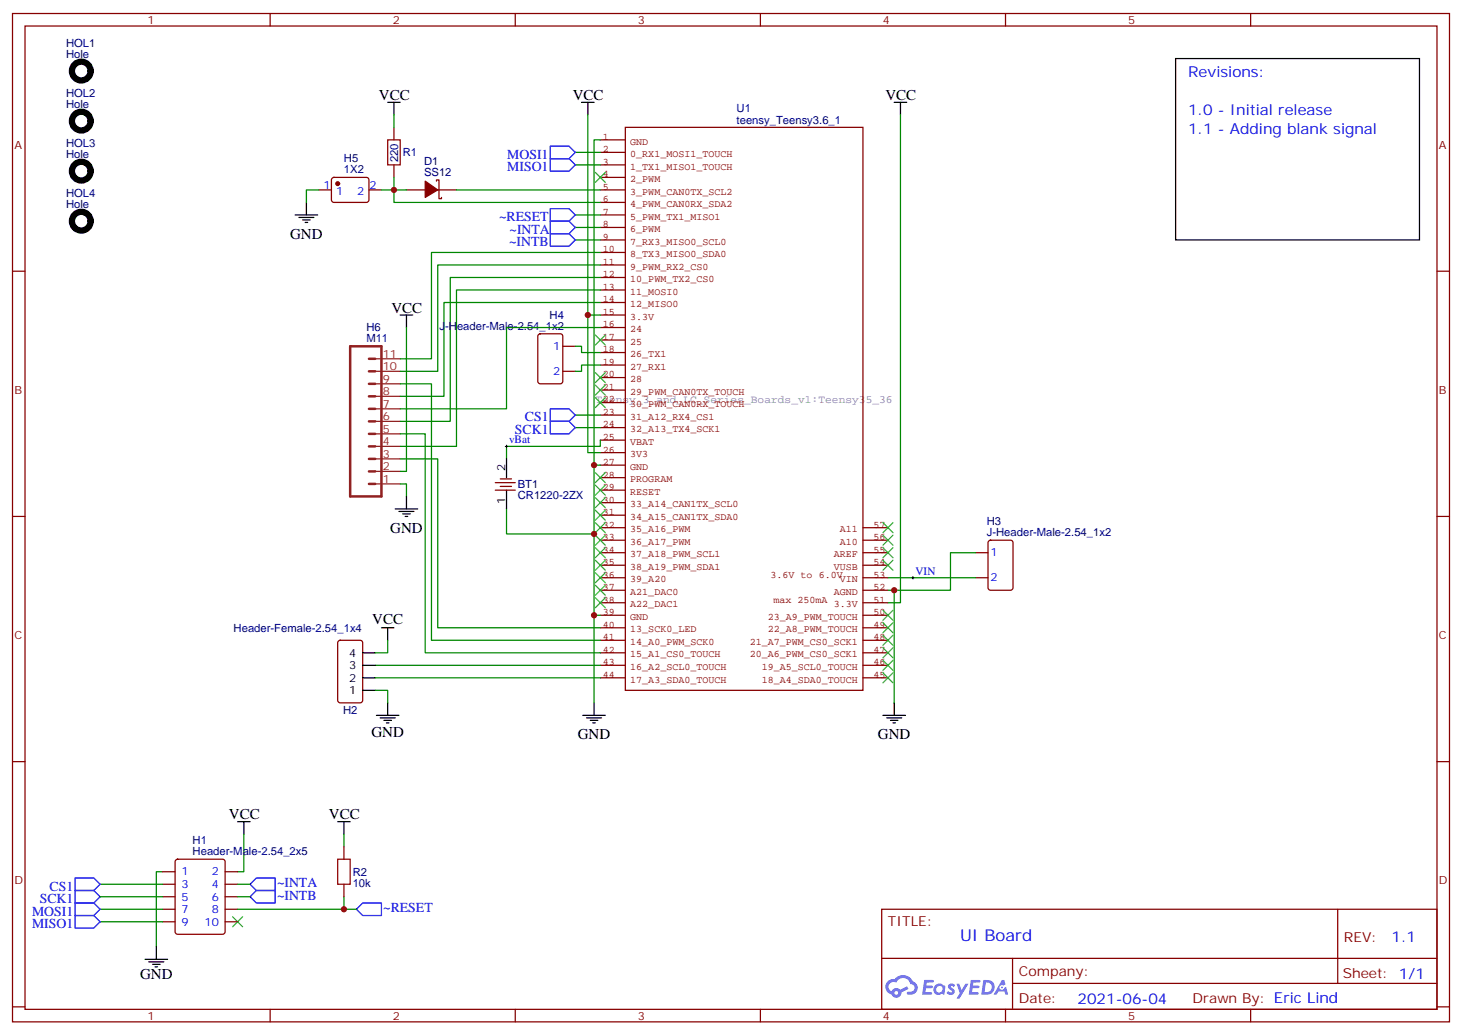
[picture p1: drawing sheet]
<svg xmlns="http://www.w3.org/2000/svg" width="412mm" height="292mm" viewBox="0 0 412 292" stroke-linecap="round" stroke-linejoin="round" font-family="sans-serif">
<g fill="none" stroke="#870000" stroke-width=".35">
<path d="M3.5 3.8h405.4v284.3h-405.4zM7.1 7.3h398.2v277.3h-398.2zM76.2 3.8v3.5M145.3 3.8v3.5M214.5 3.8v3.5M283.6 3.8v3.5M352.8 3.8v3.5M3.5 76.5h3.6M405.3 76.5h3.6M3.5 145.6h3.6M405.3 145.6h3.6M3.5 214.8h3.6"/>
<path d="M405.3 214.8h3.6M248.7 256.4h156.6v28.2h-156.6zM377.3 256.4v20.9M248.7 270.2h156.5M285.6 277.3h119.6M285.6 270.2v14.2M3.5 283.9h3.6M76.2 284.6v3.5M145.3 284.6v3.5M214.5 284.6v3.5M283.6 284.6v3.5M352.8 284.6v3.5"/>
<path d="M405.3 283.9h3.6"/>
</g>
<g fill="#5487ff">
<path d="M267.7 277.6a1.22 1.22 0 0 1 1.7 .2l-.4 .6a.47 .47 0 0 0-.3-.4 .47 .47 0 0 0-.5 .2v.1a1.23 1.23 0 0 1 .8 2 1.44 1.44 0 0 1-2-.3l.5-.6 .7 .5a.29 .29 0 0 0 .3-.3 .29 .29 0 0 0-.2-.3 1.04 1.04 0 0 1-.6-1.7z"/>
<path d="M260.7 276.3h2.4l.3 .2-.2 .5-1.8 .1-.1 .8h1.5l.3 .4-.3 .4h-1.6l-.2 1.1h1.7l.2 .3-.2 .3-2.6 .1z"/>
<path d="M273.8 276.3h2.4l.3 .2-.1 .5-1.8 .1-.2 .8h1.6l.3 .4-.4 .4h-1.6l-.1 1.1h1.7l.2 .3-.2 .3-2.6 .1z"/>
<path d="M282.6 276.3h.7l.3 1.3-.6 .3a.69 .69 0 0 0-1 .3 .69 .69 0 0 0 .4 .9 .69 .69 0 0 0 .9-.6l.5-.2 .6 2.2h-.8l-.2-.9h-1.8l-.5 .9h-.8z"/>
<path d="M269.8 277.4h.8l.6 1.8 1.1-1.8h.9l-2.6 4.2h-.8l.9-1.5z"/>
<path d="M277.4 276.3l-.6 4.2h1.3a2.11 2.11 0 0 0 2.5-2.1 2.11 2.11 0 0 0-2.5-2.1zM278.1 277.1a1.39 1.39 0 0 1 1.7 1.4 1.39 1.39 0 0 1-1.8 1.3h-.3z"/>
<path d="M263.7 277.9a1.54 1.54 0 0 0-.1 2.2 1.54 1.54 0 0 0 2.2 .1l.6 .3 .3-2.3-.2-.3h-.4a1.49 1.49 0 0 0-2.4 0zM264 278.9a.94 .94 0 0 1 1.8 0 .94 .94 0 0 1-1.8 0z"/>
<path d="M250.4 276.7a2.18 2.18 0 0 0 1.1 3.7 1.44 1.44 0 0 0 1.6 .9 1.44 1.44 0 0 0 1.2-1.4l2-1.1-.5-.7-1.9 1a1.47 1.47 0 0 0-2.4 .4 1.39 1.39 0 0 1-.7-1.9 1.39 1.39 0 0 1 2-.5 2.12 2.12 0 0 1 2.2-1.3 2.12 2.12 0 0 1 1.9 1.7 1.14 1.14 0 0 1 1.1 1.4 1.14 1.14 0 0 1-1.7 .7 .43 .43 0 0 0-.5 .4 .43 .43 0 0 0 .4 .5 1.98 1.98 0 0 0 2.5-1.2 1.98 1.98 0 0 0-1.2-2.6 3.1 3.1 0 0 0-5.3-.6l-.9 .1zM252.3 280a.55 .55 0 0 1 1.1 0 .55 .55 0 0 1-1.1 0z"/>
<circle cx="282.6" cy="278.4" r=".26"/>
</g>
<path d="M98.8 97.6h8.8v42.4h-8.8zM104.1 118.8h1.7M104.1 115.3h1.7M104.1 111.8h1.7M104.1 108.2h1.7M104.1 104.7h1.7M104.1 101.2h1.7M104.1 129.4h1.7M104.1 132.9h1.7M104.1 136.5h1.7M104.1 122.3h1.7M104.1 125.9h1.7" fill="none" stroke="#8c2424" stroke-width=".71"/>
<path d="M105.8 118.8h7.1M105.8 115.3h7.1M105.8 111.8h7.1M105.8 108.2h7.1M105.8 104.7h7.1M105.8 101.2h7.1M105.8 136.5h7.1M105.8 132.9h7.1M105.8 129.4h7.1M105.8 125.9h7.1M105.8 122.3h7.1" fill="none" stroke="#8c2424" stroke-width=".35"/>
<g fill="none" stroke="#870000" stroke-width=".35">
<path d="M111.1 35.9v3.5M90 53.6h3.5M93.7 50.2l.5-.2 9.4 .1 .5 .6-.1 5.9-.6 .5-9.5-.1-.4-.6v-5.7zM104.1 53.6h3.5M111.1 46.5v3.5M114.7 53.6h5.2M123.1 51.1v-.4h.7v5.3h.7v-.3M123.5 53.6h5.3M151.9 94.3l.5-.2h5.6l.7 .5v12.9l-.4 .7h-5.9l-.7-.4v-13zM158.7 97.6h3.6M158.7 104.7h3.6M139.7 136.1h5.6"/>
<path d="M139.7 138.2h5.6M141.1 135h3.2M141.1 137.2h3.2M275.2 155.9h3.5M278.9 152.5l.5-.2h5.6l.7 .5 .1 12.9-.5 .7h-5.9l-.7-.4v-13zM275.2 162.9h3.5M95.5 180.8l.5-.2h5.6l.7 .4v16.5l-.5 .6-5.8 .1-.7-.5-.1-16.4zM97 238.8v3.5M45.9 259.9h3.5M45.9 256.4h3.5M45.9 252.9h3.5M45.9 249.3h3.5"/>
<path d="M45.9 245.8h3.5M49.6 242.5l.5-.2h12.7l.6 .4 .1 20-.5 .7-12.9 .1-.7-.5v-20zM63.5 259.9h3.5M63.5 256.4h3.5M63.5 252.9h3.5M63.5 249.3h3.5M63.5 245.8h3.5M97 249.3v3.6"/>
</g>
<g fill="none" stroke="#000" stroke-width="1.8">
<circle cx="22.9" cy="20" r="2.65"/>
<circle cx="22.9" cy="34.1" r="2.65"/>
<circle cx="22.9" cy="48.3" r="2.65"/>
<circle cx="22.9" cy="62.4" r="2.65"/>
</g>
<g fill="none" stroke="#850000" stroke-width=".35">
<path d="M169.3 39.4h7.1M176.4 35.9h67v158.8h-67zM169.3 43h7.1M169.3 46.5h7.1M169.3 50h7.1M169.3 53.6h7.1M169.3 57.1h7.1M169.3 71.2h7.1M169.3 74.7h7.1M169.3 78.2h7.1M169.3 60.6h7.1M169.3 64.1h7.1"/>
<path d="M169.3 67.7h7.1M169.3 81.8h7.1M169.3 85.3h7.1M169.3 88.8h7.1M169.3 92.4h7.1M169.3 95.9h7.1M169.3 99.4h7.1M169.3 102.9h7.1M169.3 106.5h7.1M169.3 110h7.1M169.3 113.5h7.1M169.3 117.1h7.1"/>
<path d="M169.3 120.6h7.1M169.3 124.1h7.1M169.3 127.6h7.1M169.3 131.2h7.1M169.3 134.7h7.1M169.3 138.2h7.1M169.3 141.7h7.1M169.3 145.3h7.1M169.3 148.8h7.1M169.3 152.3h7.1M169.3 155.9h7.1M169.3 159.4h7.1"/>
<path d="M243.4 148.8h7.1M243.4 152.3h7.1M243.4 155.9h7.1M243.4 159.4h7.1M169.3 162.9h7.1M169.3 166.4h7.1M169.3 170h7.1M169.3 173.5h7.1M169.3 177h7.1M243.4 162.9h7.1M243.4 166.4h7.1M243.4 170h7.1"/>
<path d="M243.4 173.5h7.1M243.4 177h7.1M169.3 180.6h7.1M169.3 184.1h7.1M169.3 187.6h7.1M169.3 191.1h7.1M243.4 180.6h7.1M243.4 184.1h7.1M243.4 187.6h7.1M243.4 191.1h7.1"/>
</g>
<g fill="#870000" stroke="#870000" stroke-width=".35">
<path d="M119.9 51.1l3.6 2.5-3.6 2.1z"/>
<circle cx="95.2" cy="51.8" r=".53"/>
</g>
<path d="M109.4 39.4h3.5v7.1h-3.5zM95.2 242.3h3.6v7h-3.6z" fill="none" stroke="#a10000" stroke-width=".35"/>
<g fill="none" stroke="#000" stroke-width=".35">
<path d="M331.6 16.5h68.8v51.2h-68.8zM109.4 28.9h3.5M111.1 28.9v3.5M164 28.9h3.6M165.8 28.9v3.5M252.2 28.9h3.6M254 28.9v3.5M86.4 57.1v3.5M83.3 60.6h6.3M84.3 61.3h4.2M85.4 62h2.1M86.1 62.7h.7"/>
<path d="M112.9 88.8h3.5M114.7 88.8v3.6M114.7 140v3.5M142.9 129.4v5.3M142.9 138.2v5.3M111.5 143.5h6.3M112.5 144.2h4.3M113.6 144.9h2.1M114.3 145.6h.7M107.6 177h3.5M109.4 177v3.6M102.3 194.7h3.5"/>
<path d="M102.3 191.1h3.5M102.3 187.6h3.5M102.3 184.1h3.5M109.4 198.2v3.5M167.6 198.2v3.5M252.2 198.2v3.5M106.2 201.7h6.3M107.2 202.4h4.3M108.3 203.1h2.1M109 203.8h.7M164.4 201.7h6.3M165.5 202.4h4.2"/>
<path d="M166.5 203.1h2.1M167.2 203.8h.7M249.1 201.7h6.3M250.1 202.4h4.3M251.2 203.1h2.1M251.9 203.8h.7M67 231.7h3.6M68.8 231.7v3.5M95.2 231.7h3.6M97 231.7v3.5M40.9 270.5h6.4M42 271.2h4.2"/>
<path d="M43 271.9h2.2M43.7 272.6h.7M44.1 267v3.5"/>
</g>
<g fill="none" stroke="#008700" stroke-width=".35">
<path d="M111.1 32.4v3.5M165.8 32.4v56.4h3.5M169.3 39.4h-1.7v91.8M254 32.4v137.6h-3.5M90 53.6h-3.6v3.5M107.6 53.6h7.1M111.1 50v7.1h58.2M128.8 53.6h40.5M162.3 43h7M162.3 46.5h7M162.3 64.1h7M162.3 67.7h7"/>
<path d="M162.3 60.6h7M169.3 78.2h-42.3v40.6h-14.1M169.3 74.7h-45.8v30h-10.6M169.3 71.2h-47.6v30h-8.8M114.7 92.4v40.5h-1.8M162.3 97.6h1.7v1.8h5.3M165.8 88.8v38.8h3.5M169.3 81.8h-40.5v44.1h-15.9M169.3 85.3h-44.1v26.5h-12.3M169.3 92.4h-26.4v22.9h-30M112.9 108.2h8.8v72.4h47.6M162.3 117.1h7"/>
<path d="M169.3 102.9h-5.3v1.8h-1.7M112.9 129.4h10.6v47.6h45.8M112.9 122.3h7v61.8h49.4M112.9 136.5h1.8v3.5M162.3 120.6h7M169.3 131.2h-1.7v42.3M169.3 124.1v1.8h-26.4v3.5M142.9 143.5v7.1h24.7M275.2 155.9h-7.1v10.5h-15.9M169.3 173.5h-1.7v24.7M250.5 166.4h1.7v31.8M250.5 162.9h24.7"/>
<path d="M105.8 187.6h63.5M105.8 191.1h63.5M105.8 194.7h3.6v3.5M109.4 180.6v3.5h-3.6M68.8 235.2v10.6h-1.8M97 235.2v3.6M28.2 249.3h17.7M28.2 252.9h17.7M28.2 256.4h17.7M28.2 259.9h17.7M45.9 245.8h-1.8v21.2M67 249.3h3.6"/>
<path d="M67 252.9h3.6M67 256.4h33.5M97 252.9v3.5"/>
</g>
<g fill="none" stroke="#00f" stroke-width=".35">
<path d="M155.2 41.2h5.3l1.8 1.8-1.8 1.7h-5.3zM155.2 44.7h5.3l1.8 1.8-1.8 1.8h-5.3zM155.2 58.8h5.3l1.8 1.8-1.8 1.8h-5.3zM155.2 62.4h5.3l1.8 1.7-1.8 1.8h-5.3zM155.2 65.9h5.3l1.8 1.8-1.8 1.7h-5.3zM155.2 115.3h5.3l1.8 1.8-1.8 1.7h-5.3zM155.2 118.8h5.3l1.8 1.8-1.8 1.7h-5.3zM21.2 247.6h5.3l1.7 1.7-1.7 1.8h-5.3zM21.2 251.1h5.3l1.7 1.8-1.7 1.7h-5.3zM21.2 254.6h5.3l1.7 1.8-1.7 1.8h-5.3zM21.2 258.2h5.3l1.7 1.7-1.7 1.8h-5.3zM70.6 249.3l1.7-1.7h5.3v3.5h-5.3z"/>
<path d="M70.6 252.9l1.7-1.8h5.3v3.5h-5.3zM102.3 254.6h5.3v3.6h-5.3l-1.8-1.8z"/>
</g>
<g fill="none" stroke="#3c3" stroke-width=".35">
<path d="M167.9 48.6l2.8 2.8M170.7 48.6l-2.8 2.8M167.9 94.5l2.8 2.8M170.7 94.5l-2.8 2.8M167.9 105.1l2.8 2.8M167.9 108.6l2.8 2.8M167.9 112.1l2.8 2.8M170.7 105.1l-2.8 2.8M170.7 108.6l-2.8 2.8M170.7 112.1l-2.8 2.8M167.9 133.3l2.8 2.8M167.9 136.8l2.8 2.8"/>
<path d="M170.7 133.3l-2.8 2.8M170.7 136.8l-2.8 2.8M167.9 140.3l2.8 2.9M167.9 143.9l2.8 2.8M167.9 147.4l2.8 2.8M167.9 150.9l2.8 2.8M167.9 154.4l2.8 2.9M167.9 158l2.8 2.8M170.7 140.3l-2.8 2.9M170.7 143.9l-2.8 2.8M170.7 147.4l-2.8 2.8M170.7 150.9l-2.8 2.8"/>
<path d="M170.7 154.4l-2.8 2.9M170.7 158l-2.8 2.8M249.1 158l2.8 2.8M249.1 154.4l2.8 2.9M249.1 150.9l2.8 2.8M249.1 147.4l2.8 2.8M251.9 158l-2.8 2.8M251.9 154.4l-2.8 2.9M251.9 150.9l-2.8 2.8M251.9 147.4l-2.8 2.8M167.9 161.5l2.8 2.8M167.9 165l2.8 2.9"/>
<path d="M167.9 168.6l2.8 2.8M170.7 161.5l-2.8 2.8M170.7 165l-2.8 2.9M170.7 168.6l-2.8 2.8M249.1 179.1l2.8 2.9M249.1 175.6l2.8 2.8M249.1 172.1l2.8 2.8M251.9 179.1l-2.8 2.9M251.9 175.6l-2.8 2.8M251.9 172.1l-2.8 2.8M249.1 189.7l2.8 2.8M249.1 186.2l2.8 2.8"/>
<path d="M249.1 182.7l2.8 2.8M251.9 189.7l-2.8 2.8M251.9 186.2l-2.8 2.8M251.9 182.7l-2.8 2.8M65.6 258.5l2.8 2.8M68.4 258.5l-2.8 2.8"/>
</g>
<path d="M142.5 125.9h.7M142.9 125.5v.7M257.2 162.9h.7M257.5 162.6v.7" fill="none" stroke="#000" stroke-width=".28"/>
<g fill="#c00">
<circle cx="111.1" cy="53.6" r=".88"/>
<circle cx="167.6" cy="173.5" r=".88"/>
<circle cx="167.6" cy="131.2" r=".88"/>
<circle cx="165.8" cy="88.8" r=".88"/>
<circle cx="252.2" cy="166.4" r=".88"/>
<circle cx="167.6" cy="150.6" r=".88"/>
<circle cx="97" cy="256.4" r=".88"/>
</g>
<text font-size="4.6" fill="#00f" x="270.8" y="265.4">UI Board</text>
<g font-size="4.2" fill="#00f">
<text x="335.1" y="21.8">Revisions:</text>
<text x="335.1" y="32.4">1.0 - Initial release</text>
<text x="335.1" y="37.7">1.1 - Adding blank signal</text>
<text x="392.5" y="265.7">1.1</text>
<text x="304" y="283">2021-06-04</text>
</g>
<g font-size="4.2">
<text x="106.9" y="28.2">VCC</text>
<text x="161.6" y="28.2">VCC</text>
<text x="249.8" y="28.2">VCC</text>
<text x="81.8" y="67.3">GND</text>
<text x="110.4" y="88.1">VCC</text>
<text x="110.1" y="150.2">GND</text>
<text x="105" y="175.9">VCC</text>
<text x="104.8" y="207.8">GND</text>
<text x="163" y="208.4">GND</text>
<text x="247.6" y="208.4">GND</text>
<text x="64.6" y="231">VCC</text>
<text x="92.8" y="231">VCC</text>
<text x="39.5" y="276.2">GND</text>
</g>
<g font-size="3.9" fill="#00f">
<text x="143.1" y="44.7">MOSI1</text>
<text x="143.1" y="48.3">MISO1</text>
<text x="140.8" y="62.4">~RESET</text>
<text x="143.7" y="65.9">~INTA</text>
<text x="143.6" y="69.4">~INTB</text>
<text x="148.1" y="118.8">CS1</text>
<text x="145.3" y="122.3">SCK1</text>
<text x="14" y="251.1">CS1</text>
<text x="78.1" y="250.1">~INTA</text>
<text x="11.2" y="254.6">SCK1</text>
<text x="78.1" y="253.7">~INTB</text>
<text x="108.1" y="257.2">~RESET</text>
<text x="9" y="258.2">MOSI1</text>
<text x="9" y="261.7">MISO1</text>
</g>
<g font-size="3.9" fill="#800">
<text x="250.5" y="261">TITLE:</text>
<text x="379.1" y="265.7">REV:</text>
<text x="287.4" y="275.2">Company:</text>
<text x="378.7" y="275.8">Sheet: 1/1</text>
<text x="287.4" y="282.9">Date:</text>
<text x="336.4" y="282.9">Drawn By: Eric Lind</text>
</g>
<g font-size="3.2" fill="#800">
<text x="41.6" y="6.8">1</text>
<text x="110.8" y="6.8">2</text>
<text x="179.9" y="6.8">3</text>
<text x="249.1" y="6.8">4</text>
<text x="318.2" y="6.8">5</text>
<text x="4.1" y="41.9">A</text>
<text x="405.9" y="41.9">A</text>
<text x="4.1" y="111.1">B</text>
<text x="405.9" y="111.1">B</text>
<text x="4.1" y="180.2">C</text>
<text x="405.9" y="180.2">C</text>
<text x="4.1" y="249.3">D</text>
<text x="405.9" y="249.3">D</text>
<text x="41.6" y="287.6">1</text>
<text x="110.8" y="287.6">2</text>
<text x="179.9" y="287.6">3</text>
<text x="249.1" y="287.6">4</text>
<text x="318.2" y="287.6">5</text>
</g>
<g font-size="3.2" fill="#000080">
<text x="18.6" y="16.3">Hole</text>
<text x="18.6" y="13.2">HOL1</text>
<text x="18.6" y="27.3">HOL2</text>
<text x="18.6" y="30.4">Hole</text>
<text x="207.8" y="34.9">teensy_Teensy3.6_1</text>
<text x="207.8" y="31.7">U1</text>
<text x="18.6" y="41.4">HOL3</text>
<text x="18.6" y="44.6">Hole</text>
<text x="97" y="45.6">H5</text>
<text x="112.3" y="45.7" transform="rotate(-90 112.3 45.7)">220</text>
<text x="113.6" y="44.1">R1</text>
<text x="119.6" y="46.5">D1</text>
<text x="97" y="48.8">1X2</text>
<text x="119.6" y="49.7">SS12</text>
<text x="18.6" y="58.7">Hole</text>
<text x="18.6" y="55.5">HOL4</text>
<text x="155" y="89.9">H4</text>
<text x="103.3" y="93.3">H6</text>
<text x="124" y="93.1">J-Header-Male-2.54_1x2</text>
<text x="103.3" y="96.4">M11</text>
<text x="146.1" y="137.6">BT1</text>
<text x="146" y="140.8">CR1220-2ZX</text>
<text x="278.4" y="148.1">H3</text>
<text x="278.4" y="151.3">J-Header-Male-2.54_1x2</text>
<text x="65.9" y="178.2">Header-Female-2.54_1x4</text>
<text x="96.8" y="201.3">H2</text>
<text x="54.3" y="238">H1</text>
<text x="54.3" y="241.2">Header-Male-2.54_2x5</text>
<text x="99.5" y="250.2">10k</text>
<text x="99.5" y="247">R2</text>
</g>
<g font-size="3.2" fill="#00f">
<text x="91.3" y="53.2">1</text>
<text x="104.2" y="53.2">2</text>
<text x="94.8" y="55">1</text>
<text x="100.7" y="55">2</text>
<text x="156" y="98.7">1</text>
<text x="156" y="105.8">2</text>
<text x="143.6" y="125">vBat</text>
<text x="279.4" y="156.9">1</text>
<text x="258.2" y="162">VIN</text>
<text x="279.4" y="164">2</text>
<text x="51.2" y="250.4">3</text>
<text x="51.2" y="246.9">1</text>
<text x="59.7" y="250.4">4</text>
<text x="59.7" y="246.9">2</text>
<text x="51.2" y="257.5">7</text>
<text x="51.2" y="253.9">5</text>
<text x="59.7" y="257.5">8</text>
<text x="59.7" y="253.9">6</text>
<text x="51.2" y="261">9</text>
<text x="57.7" y="261">10</text>
</g>
<g font-size="3.2" fill="#8d2323">
<text x="107.9" y="100.8">11</text>
<text x="107.9" y="107.9">9</text>
<text x="107.9" y="104.4">10</text>
<text x="107.9" y="111.4">8</text>
<text x="107.9" y="118.5">6</text>
<text x="107.9" y="114.9">7</text>
<text x="107.9" y="125.5">4</text>
<text x="107.9" y="122">5</text>
<text x="107.9" y="129">3</text>
<text x="107.9" y="136.1">1</text>
<text x="107.9" y="132.6">2</text>
</g>
<text font-size="3.2" fill="#848484" x="168" y="113.5">Teensy_3_and_LC_Series_Boards_v1:Teensy35_36</text>
<g font-size="3.2">
<text x="142.5" y="132.9" transform="rotate(-90 142.5 132.9)">2</text>
<text x="142.5" y="142" transform="rotate(-90 142.5 142)">1</text>
<text x="98.5" y="185.1">4</text>
<text x="98.5" y="188.7">3</text>
<text x="98.5" y="195.7">1</text>
<text x="98.5" y="192.2">2</text>
</g>
<g font-size="2.8" fill="#840000">
<text x="170" y="39.4">1</text>
<text x="177.8" y="40.8">GND</text>
<text x="170" y="42.9">2</text>
<text x="170" y="46.5">3</text>
<text x="177.8" y="44.3">0_RX1_MOSI1_TOUCH</text>
<text x="177.8" y="47.8">1_TX1_MISO1_TOUCH</text>
<text x="170" y="50">4</text>
<text x="170" y="53.5">5</text>
<text x="177.8" y="51.3">2_PWM</text>
<text x="170" y="57">6</text>
<text x="177.8" y="54.9">3_PWM_CAN0TX_SCL2</text>
<text x="177.8" y="58.4">4_PWM_CAN0RX_SDA2</text>
<text x="170" y="60.6">7</text>
<text x="170" y="64.1">8</text>
<text x="177.8" y="61.9">5_PWM_TX1_MISO1</text>
<text x="177.8" y="65.5">6_PWM</text>
<text x="170" y="71.2">10</text>
<text x="170" y="67.6">9</text>
<text x="177.8" y="69">7_RX3_MISO0_SCL0</text>
<text x="170" y="74.7">11</text>
<text x="177.8" y="72.5">8_TX3_MISO0_SDA0</text>
<text x="177.8" y="76">9_PWM_RX2_CS0</text>
<text x="170" y="78.2">12</text>
<text x="170" y="81.7">13</text>
<text x="177.8" y="79.6">10_PWM_TX2_CS0</text>
<text x="177.8" y="83.1">11_MOSI0</text>
<text x="170" y="85.3">14</text>
<text x="170" y="88.8">15</text>
<text x="177.8" y="86.6">12_MISO0</text>
<text x="170" y="92.3">16</text>
<text x="170" y="95.8">17</text>
<text x="177.8" y="90.2">3.3V</text>
<text x="177.8" y="93.7">24</text>
<text x="170" y="99.4">18</text>
<text x="177.8" y="97.2">25</text>
<text x="177.8" y="100.7">26_TX1</text>
<text x="170" y="102.9">19</text>
<text x="170" y="106.4">20</text>
<text x="177.8" y="104.3">27_RX1</text>
<text x="177.8" y="107.8">28</text>
<text x="170" y="110">21</text>
<text x="170" y="113.5">22</text>
<text x="177.8" y="111.3">29_PWM_CAN0TX_TOUCH</text>
<text x="170" y="117">23</text>
<text x="177.8" y="114.8">30_PWM_CAN0RX_TOUCH</text>
<text x="177.8" y="118.4">31_A12_RX4_CS1</text>
<text x="170" y="120.5">24</text>
<text x="170" y="124.1">25</text>
<text x="177.8" y="121.9">32_A13_TX4_SCK1</text>
<text x="177.8" y="125.4">VBAT</text>
<text x="170" y="127.6">26</text>
<text x="170" y="131.1">27</text>
<text x="177.8" y="129">3V3</text>
<text x="170" y="134.7">28</text>
<text x="177.8" y="132.5">GND</text>
<text x="177.8" y="136">PROGRAM</text>
<text x="170" y="138.2">29</text>
<text x="170" y="141.7">30</text>
<text x="177.8" y="139.5">RESET</text>
<text x="177.8" y="143.1">33_A14_CAN1TX_SCL0</text>
<text x="170" y="145.2">31</text>
<text x="170" y="148.8">32</text>
<text x="177.8" y="146.6">34_A15_CAN1TX_SDA0</text>
<text x="246.4" y="148.8">57</text>
<text x="170" y="152.3">33</text>
<text x="170" y="155.8">34</text>
<text x="177.8" y="150.1">35_A16_PWM</text>
<text x="177.8" y="153.7">36_A17_PWM</text>
<text x="236.9" y="153.7">A10</text>
<text x="236.9" y="150.1">A11</text>
<text x="246.4" y="155.8">55</text>
<text x="246.4" y="152.3">56</text>
<text x="170" y="159.3">35</text>
<text x="177.8" y="157.2">37_A18_PWM_SCL1</text>
<text x="177.8" y="160.7">38_A19_PWM_SDA1</text>
<text x="235.2" y="160.7">VUSB</text>
<text x="235.2" y="157.2">AREF</text>
<text x="246.4" y="159.3">54</text>
<text x="170" y="162.9">36</text>
<text x="170" y="166.4">37</text>
<text x="177.8" y="164.2">39_A20</text>
<text x="177.8" y="167.8">A21_DAC0</text>
<text x="217.4" y="162.9">3.6V to 6.0V</text>
<text x="235.2" y="167.8">AGND</text>
<text x="236.9" y="164.2">VIN</text>
<text x="246.4" y="166.4">52</text>
<text x="246.4" y="162.9">53</text>
<text x="170" y="169.9">38</text>
<text x="170" y="173.5">39</text>
<text x="177.8" y="171.3">A22_DAC1</text>
<text x="218.2" y="170">max 250mA</text>
<text x="235.2" y="171.3">3.3V</text>
<text x="246.4" y="173.5">50</text>
<text x="246.4" y="169.9">51</text>
<text x="170" y="177">40</text>
<text x="177.8" y="174.8">GND</text>
<text x="177.8" y="178.3">13_SCK0_LED</text>
<text x="216.6" y="178.3">22_A8_PWM_TOUCH</text>
<text x="216.6" y="174.8">23_A9_PWM_TOUCH</text>
<text x="246.4" y="177">49</text>
<text x="170" y="180.5">41</text>
<text x="170" y="184">42</text>
<text x="177.8" y="181.9">14_A0_PWM_SCK0</text>
<text x="177.8" y="185.4">15_A1_CS0_TOUCH</text>
<text x="211.5" y="185.4">20_A6_PWM_CS0_SCK1</text>
<text x="211.5" y="181.9">21_A7_PWM_CS0_SCK1</text>
<text x="246.4" y="184">47</text>
<text x="246.4" y="180.5">48</text>
<text x="170" y="187.6">43</text>
<text x="170" y="191.1">44</text>
<text x="177.8" y="188.9">16_A2_SCL0_TOUCH</text>
<text x="214.9" y="188.9">19_A5_SCL0_TOUCH</text>
<text x="246.4" y="191.1">45</text>
<text x="246.4" y="187.6">46</text>
<text x="177.8" y="192.5">17_A3_SDA0_TOUCH</text>
<text x="214.9" y="192.5">18_A4_SDA0_TOUCH</text>
</g>
</svg>
